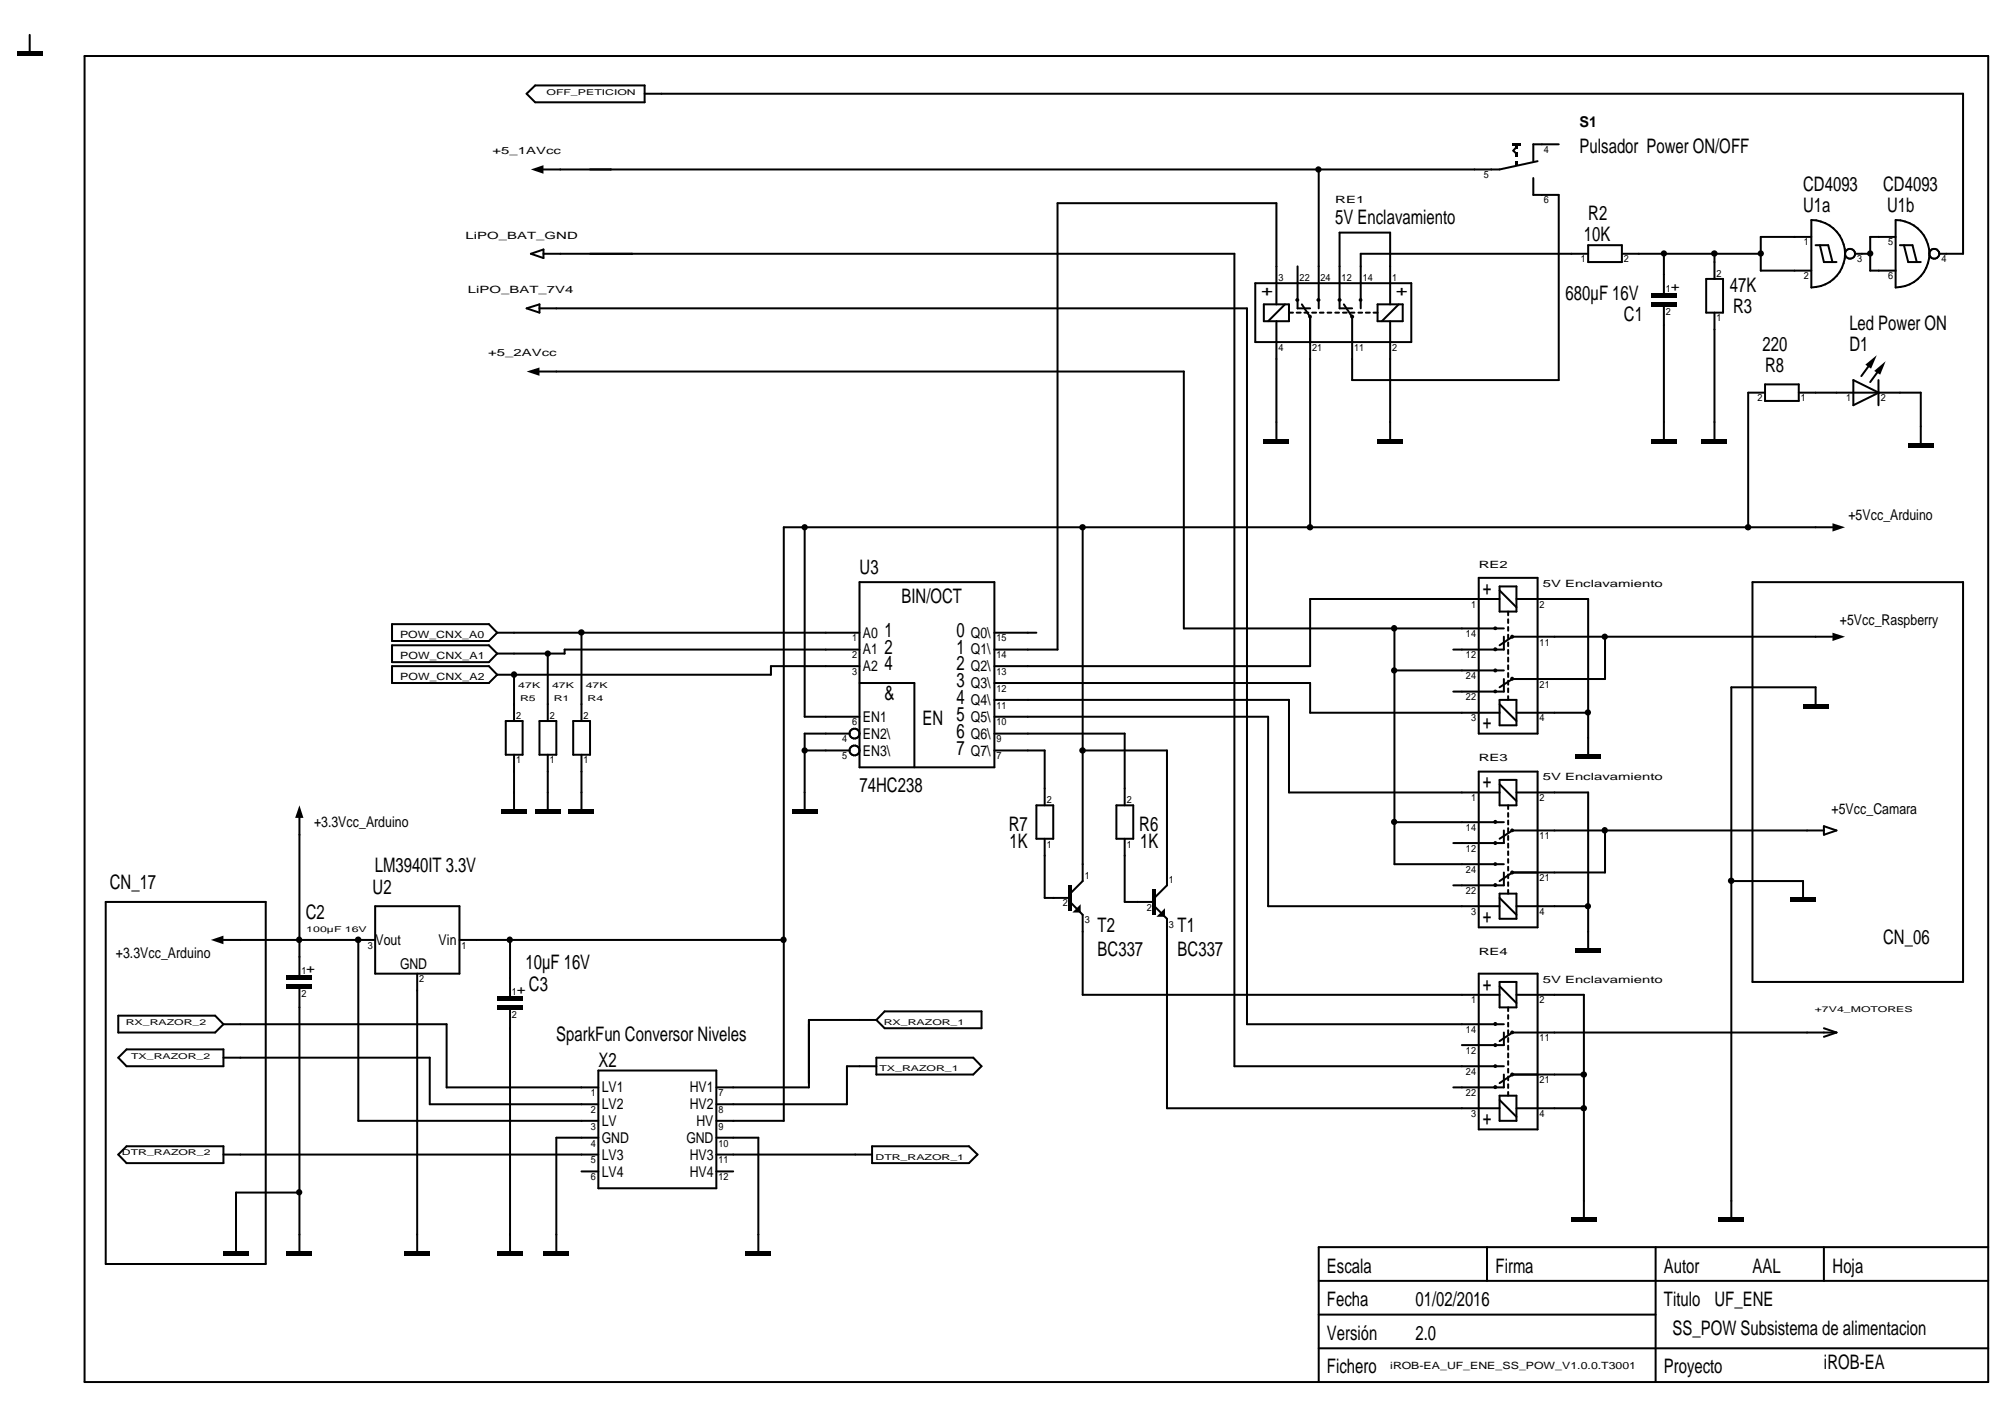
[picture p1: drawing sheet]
<svg xmlns="http://www.w3.org/2000/svg" width="297mm" height="210mm" viewBox="0 0 297 210" stroke-linecap="round" stroke-linejoin="round" font-family="sans-serif">
<g fill="none" stroke="#000" stroke-width=".3">
<path d="M4.4 5.2v2.5M12.5 8.3h282.1v196.4h-282.1zM78 13.9l1.3-1.2h16.2v2.5h-16.2zM95.5 13.9h195.3v23.7h-3.5M78.7 37.6l1.8-.6v1.2zM80.5 37.6h102.4v120.3h39.9M192.2 39.5v6.2h1.9M195.4 25.1v20.6M224.6 21.9l-.4 .4 .4 .4M227.2 26.4v2.5h3.7v27.4h-30.6v-9.4l-1.2-1.8M227.8 23.9l-5.6 1.2h-141.7M230.9 21.4h-3.7v2.5"/>
<path d="M235.3 37.6h-33.7v8.1M235.3 36.3h5v2.5h-5zM240.3 37.6h20.6M246.5 37.6v5.9M254 37.6v3.7M268.3 35.1h-7.4v5h7.4M268.3 32.6a5 5 0 0 1 5 5 5 5 0 0 1-5 5zM269 36.3h1.8l.7 2.5M269.6 36.3l.6 2.5h1.9M273.3 37.6a.74 .74 0 0 1 .8-.7 .74 .74 0 0 1 .7 .7M273.3 37.6a.74 .74 0 0 0 .8 .7 .74 .74 0 0 0 .7-.7M274.8 37.6h2.3"/>
<path d="M280.8 35.1h-3.7v5h3.7M280.8 32.6a5 5 0 0 1 5 5 5 5 0 0 1-5 5zM281.5 36.3h1.8l.7 2.5M282.1 36.3l.6 2.5h1.9M285.8 37.6a.74 .74 0 0 1 .8-.7 .74 .74 0 0 1 .7 .7M285.8 37.6a.74 .74 0 0 0 .8 .7 .74 .74 0 0 0 .7-.7M78 45.7l1.9-.6v1.2zM79.9 45.7h104.8v106h38.1M79.9 55h95.5v38.1h47.4M186 42h23.1v8.7h-23.1zM187.2 45.1h3.8v2.5h-3.8zM189.1 45.1v-15h-32.4v66.1h-9.4"/>
<path d="M189.1 47.6v17.4M190.4 45.1l-2.5 2.5M191 46.3h.6M192.1 46.3h.6M192.9 45.1l1.2 1.8v31.2M193.2 46.3h.6M194.4 46.3h.6M195.5 46.3h.6M196.7 46.3h.5M197.8 46.3h.6M199 46.3h.5M200.1 46.3h.6"/>
<path d="M201.2 46.3h.6M202.3 46.3h.6M203.5 46.3h.6M204.1 45.1h3.7v2.5h-3.7zM205.9 45.1v-10.6h-7.4v11.2h1.8M205.9 47.6v17.4M207.2 45.1l-2.5 2.5M246.5 45.4v19.6M252.8 41.3h2.5v5h-2.5zM254 46.3v18.7M261.5 58.2h-2.5v19.9M261.5 56.9h5v2.5h-5z"/>
<path d="M266.5 58.2h18.1v7.5M274.6 56.3l3.7 1.9-3.7 1.8zM277.3 53.6l-1.5 2.1M278.3 56.3v3.7M278.6 54.5l-1.5 2.1M119.2 78.1v28.1h8.1M160.4 78.1v52.4l-1.9 1.9M271.5 78.1h-155.4v87.9h-10M58.1 98.7h14.3l1.3 1.2-1.3 1.3h-14.3zM58.1 92.5h14.3l1.3 1.2-1.3 1.3h-14.3zM58.1 95.6h14.3l1.3 1.2-1.3 1.3h-14.3zM73.7 93.7h53.6"/>
<path d="M76.2 99.9v6.9M81.1 96.8v10M86.1 93.7v13.1M127.3 86.2h20v27.5h-20zM127.3 96.2h-43.7v.6h-9.9M127.3 98.7h-13.1v1.2h-40.5M147.3 93.7h6.2M206.6 93.1v34.9h16.2M206.6 99.3h16.2M219.1 85.6h8.7v23.1h-8.7zM222.2 86.9h2.5v3.7h-2.5zM222.2 88.7h-28.1v10h-46.8"/>
<path d="M222.2 87.5l2.5 2.5M222.8 94.3v1.9h-7.5M223.4 90.6v.5M223.4 91.7v.6M223.4 92.9v.5M223.4 94v.6M223.4 95.2v.5M223.4 96.3v.6M223.4 97.4v.6M223.4 98.6v.5M223.4 99.7v.6M224.7 88.7h10.6v23.1"/>
<path d="M237.8 94.3v6.3h-13.7l-1.9 1.2M259.6 86.2h31.2v59.3h-31.2zM271.5 94.3h-47.4l-1.9 1.3M74.9 106.8h2.5v5h-2.5zM76.2 111.8v8.1M79.9 106.8h2.5v5h-2.5zM81.1 111.8v8.1M84.9 106.8h2.5v5h-2.5zM86.1 111.8v8.1M119.2 111.2h6.7M125.9 108.7h-6.7v11.2M127.3 101.2h8.2v12.5"/>
<path d="M147.3 106.2h40.6v28h34.3M147.3 111.2h7.5v8.1M147.3 108.7h19.3v10.6M147.3 103.7h43.7v13.7h31.2M147.3 101.2h46.8v4.4h28.1M153.5 119.3h2.5v4.9h-2.5zM160.4 111.2h12.5v19.9l-1.9 1.9M165.4 119.3h2.5v4.9h-2.5zM219.1 114.3h8.7v23.1h-8.7zM222.2 115.5h2.5v3.8h-2.5zM222.2 103.7h2.5v3.7h-2.5zM222.2 116.2l2.5 2.5"/>
<path d="M222.2 104.3l2.5 2.5M222.8 100.6v1.8h-7.5M223.4 100.8v.6M223.4 102v.5M223.4 103.1v.6M223.4 119.3v.5M224.7 117.4h10.6v23.1M224.7 105.6h10.6M269 104.3v-2.5h-12.5v78.6M15.7 133.6h23.7v53.6h-23.7zM33.1 139.2h22.5M44.4 121.2v23.3"/>
<path d="M53.1 139.2v26.8h35.5M55.6 134.2h12.5v10h-12.5zM68.1 139.2h48M75.6 139.2v8.5M154.8 124.2v8.8h3.7M158.5 133.6l1.9 1.9v11.9h61.8M166.6 124.2v9.4h4.4M171 134.2l1.9 1.9v28.1h49.3M206.6 121.8h16.2M222.2 132.4h2.5v3.7h-2.5zM222.2 133l2.5 2.5M222.8 123v1.9h-7.5"/>
<path d="M222.8 129.2v1.9h-7.5M223.4 120.4v.6M223.4 121.5v.6M223.4 122.7v.6M223.4 123.8v.6M223.4 125v.6M223.4 126.1v.6M223.4 127.3v.5M223.4 128.4v.5M223.4 129.5v.6M223.4 130.7v.5M223.4 131.8v.6"/>
<path d="M224.7 134.2h10.6M237.8 123v6.2h-13.7l-1.9 1.3M256.5 130.5h10.6v2.5M270.2 123h-46.1l-1.9 1.2M270.2 122.4l1.9 .6-1.9 .7zM17.5 156.7l1.3-1.3h14.3v2.5h-14.3zM17.5 150.5h14.4l1.2 1.2-1.2 1.3h-14.4zM33.1 156.7h30.6v6.9h24.9M33.1 151.7h33.1v9.4h22.4M44.4 146.4v39M61.8 144.2v41.2M75.6 149.5v35.9"/>
<path d="M88.6 158.6h17.5v17.4h-17.5zM129.8 151.1h-10v10h-13.7M129.8 157.9h-4.3v5.7h-19.4M129.8 156.7h14.4l1.2 1.2-1.2 1.3h-14.4zM131.1 149.8h14.3v2.5h-14.3l-1.3-1.2zM219.1 144.2h8.7v23.1h-8.7zM222.2 145.5h2.5v3.7h-2.5zM222.2 146.1l2.5 2.5M222.8 159.2v1.9h-7.5M222.8 153v1.8h-6.2M223.4 149.2v.6M223.4 150.4v.5"/>
<path d="M223.4 151.5v.6M223.4 152.6v.6M223.4 153.8v.5M223.4 154.9v.6M223.4 156v.6M223.4 157.2v.5M223.4 158.3v.6M223.4 159.5v.5M224.7 147.4h10v33M234.7 159.2h-10.6l-1.9 1.2M270.2 152.3l1.9 .7M272.1 153h-48l-1.9 1.2"/>
<path d="M272.1 153l-1.9 .6M17.5 171l1.3-1.2h14.3v2.5h-14.3zM33.1 171h55.5M44.4 176.7h-9.4v8.7M86.1 173.5h2.5M88.6 168.5h-6.2v16.9M106.1 171h23.1M106.1 168.5h6.2v16.9M106.1 173.5h2.5M129.2 169.8h14.3l1.3 1.2-1.3 1.3h-14.3zM222.2 162.3h2.5v3.7h-2.5zM222.2 162.9l2.5 2.5"/>
<path d="M223.4 160.6v.6M223.4 161.8v.5M224.7 164.2h10M195.4 194.7h49.9M195.4 199.7h99.2M195.4 189.7h99.2M220.3 184.7v5M245.3 184.7v20M270.2 184.7v5M294.6 184.7h-99.2v20"/>
<circle cx="126.6" cy="108.7" r=".73"/>
<circle cx="126.6" cy="111.2" r=".73"/>
</g>
<g fill="#000">
<path d="M78.7 25.1l1.8-.6v1.2zM78 55l1.9-.6v1.3zM276.3 54l1.7-1.4-.8 2zM277.7 54.9l1.7-1.4-.9 2zM271.5 77.5l1.8 .6-1.8 .6zM271.5 93.7l1.8 .6-1.8 .7zM31.2 139.2l1.9-.6v1.3zM44.4 119.3l.6 1.9h-1.3zM158.9 135.2l1.2-1.3v1.3zM171.3 135.8l1.3-1.3v1.3z"/>
<path d="M2.5 7.7h3.8v.6h-3.8z" fill-rule="evenodd"/>
<path d="M224.1 21.2h1.2v.3h-1.2z" fill-rule="evenodd"/>
<path d="M224.5 21.4h.3v.6h-.3z" fill-rule="evenodd"/>
<path d="M224.5 22.6h.3v.6h-.3z" fill-rule="evenodd"/>
<path d="M224.5 23.9h.3v.6h-.3z" fill-rule="evenodd"/>
<path d="M244.6 44.7h3.8v.7h-3.8z" fill-rule="evenodd"/>
<path d="M244.6 43.5h3.8v.7h-3.8z" fill-rule="evenodd"/>
<path d="M187.2 65h3.8v.7h-3.8z" fill-rule="evenodd"/>
<path d="M204.1 65h3.7v.7h-3.7z" fill-rule="evenodd"/>
<path d="M244.6 65h3.8v.7h-3.8z" fill-rule="evenodd"/>
<path d="M252.1 65h3.8v.7h-3.8z" fill-rule="evenodd"/>
<path d="M282.7 65.7h3.7v.6h-3.7z" fill-rule="evenodd"/>
<path d="M74.3 119.9h3.7v.6h-3.7z" fill-rule="evenodd"/>
<path d="M79.3 119.9h3.7v.6h-3.7z" fill-rule="evenodd"/>
<path d="M84.3 119.9h3.7v.6h-3.7z" fill-rule="evenodd"/>
<path d="M117.3 119.9h3.8v.6h-3.8z" fill-rule="evenodd"/>
<path d="M233.4 111.8h3.7v.6h-3.7z" fill-rule="evenodd"/>
<path d="M267.1 104.3h3.7v.6h-3.7z" fill-rule="evenodd"/>
<path d="M158.2 131.1h.5v3.8h-.5z" fill-rule="evenodd"/>
<path d="M170.7 131.7h.5v3.8h-.5z" fill-rule="evenodd"/>
<path d="M265.2 133h3.8v.6h-3.8z" fill-rule="evenodd"/>
<path d="M42.5 145.8h3.7v.6h-3.7z" fill-rule="evenodd"/>
<path d="M42.5 144.5h3.7v.7h-3.7z" fill-rule="evenodd"/>
<path d="M73.7 148.9h3.7v.6h-3.7z" fill-rule="evenodd"/>
<path d="M73.7 147.7h3.7v.6h-3.7z" fill-rule="evenodd"/>
<path d="M233.4 140.5h3.7v.6h-3.7z" fill-rule="evenodd"/>
<path d="M33.1 185.4h3.8v.6h-3.8z" fill-rule="evenodd"/>
<path d="M42.5 185.4h3.7v.6h-3.7z" fill-rule="evenodd"/>
<path d="M59.9 185.4h3.8v.6h-3.8z" fill-rule="evenodd"/>
<path d="M73.7 185.4h3.7v.6h-3.7z" fill-rule="evenodd"/>
<path d="M80.5 185.4h3.8v.6h-3.8z" fill-rule="evenodd"/>
<path d="M110.5 185.4h3.7v.6h-3.7z" fill-rule="evenodd"/>
<path d="M232.8 180.4h3.7v.6h-3.7z" fill-rule="evenodd"/>
<path d="M254.6 180.4h3.8v.6h-3.8z" fill-rule="evenodd"/>
<circle cx="195.3" cy="25.1" r=".46"/>
<circle cx="246.5" cy="37.5" r=".46"/>
<circle cx="254" cy="37.5" r=".48"/>
<circle cx="260.9" cy="37.5" r=".46"/>
<circle cx="277.1" cy="37.5" r=".46"/>
<circle cx="192.2" cy="44.4" r=".29"/>
<circle cx="194.1" cy="46.9" r=".28"/>
<circle cx="195.3" cy="44.4" r=".29"/>
<circle cx="198.5" cy="44.4" r=".29"/>
<circle cx="200.3" cy="46.9" r=".3"/>
<circle cx="201.6" cy="44.4" r=".28"/>
<circle cx="119.2" cy="78.1" r=".46"/>
<circle cx="160.4" cy="78.1" r=".48"/>
<circle cx="194.1" cy="78.1" r=".48"/>
<circle cx="259" cy="78.1" r=".48"/>
<circle cx="76.1" cy="99.9" r=".48"/>
<circle cx="81.2" cy="96.8" r=".46"/>
<circle cx="86.1" cy="93.7" r=".48"/>
<circle cx="206.5" cy="93.1" r=".48"/>
<circle cx="206.5" cy="99.3" r=".46"/>
<circle cx="221.5" cy="96.2" r=".3"/>
<circle cx="221.5" cy="99.3" r=".3"/>
<circle cx="221.5" cy="93.1" r=".29"/>
<circle cx="224" cy="94.3" r=".3"/>
<circle cx="237.7" cy="94.3" r=".46"/>
<circle cx="119.2" cy="111.2" r=".46"/>
<circle cx="160.4" cy="111.2" r=".48"/>
<circle cx="221.5" cy="102.4" r=".29"/>
<circle cx="224" cy="100.5" r=".3"/>
<circle cx="235.2" cy="105.5" r=".46"/>
<circle cx="44.3" cy="139.2" r=".48"/>
<circle cx="53.1" cy="139.2" r=".49"/>
<circle cx="75.5" cy="139.2" r=".48"/>
<circle cx="116.1" cy="139.2" r=".48"/>
<circle cx="206.5" cy="121.8" r=".46"/>
<circle cx="221.5" cy="131.1" r=".3"/>
<circle cx="221.5" cy="121.8" r=".3"/>
<circle cx="221.5" cy="124.9" r=".3"/>
<circle cx="221.5" cy="128" r=".29"/>
<circle cx="224" cy="129.2" r=".3"/>
<circle cx="224" cy="123" r=".29"/>
<circle cx="235.2" cy="134.2" r=".46"/>
<circle cx="237.7" cy="123" r=".48"/>
<circle cx="256.5" cy="130.5" r=".48"/>
<circle cx="221.5" cy="154.8" r=".3"/>
<circle cx="221.5" cy="151.7" r=".3"/>
<circle cx="221.5" cy="157.9" r=".29"/>
<circle cx="224" cy="159.2" r=".3"/>
<circle cx="224" cy="152.9" r=".29"/>
<circle cx="234.6" cy="159.2" r=".48"/>
<circle cx="44.3" cy="176.6" r=".46"/>
<circle cx="221.5" cy="161" r=".3"/>
<circle cx="234.6" cy="164.2" r=".48"/>
</g>
<g font-size="3">
<text x="234" y="22.6">Pulsador Power ON/OFF</text>
<text x="267.1" y="28.2">CD4093</text>
<text x="279" y="28.2">CD4093</text>
<text x="197.8" y="33.2">5V Enclavamiento</text>
<text x="234.7" y="35.7">10K</text>
<text x="235.3" y="32.6">R2</text>
<text x="267.1" y="31.4">U1a</text>
<text x="279.6" y="31.4">U1b</text>
<text x="188.6" y="43.9" transform="rotate(-90 188.6 43.9)">+</text>
<text x="208.5" y="43.9" transform="rotate(-90 208.5 43.9)">+</text>
<text x="231.9" y="44.4">680µF 16V</text>
<text x="240.6" y="47.6">C1</text>
<text x="256.3" y="43.3">47K</text>
<text x="256.7" y="46.4">R3</text>
<text x="261.1" y="51.9">220</text>
<text x="274" y="48.8">Led Power ON</text>
<text x="274" y="51.9">D1</text>
<text x="261.5" y="55">R8</text>
<text x="127.3" y="85">U3</text>
<text x="133.6" y="89.4">BIN/OCT</text>
<text x="219.7" y="88.1">+</text>
<text x="131.1" y="94.3">1</text>
<text x="141.7" y="94.3">0</text>
<text x="131.1" y="99.3">4</text>
<text x="131.1" y="96.8">2</text>
<text x="141.7" y="101.8">3</text>
<text x="141.7" y="99.3">2</text>
<text x="141.7" y="96.8">1</text>
<text x="131.1" y="103.7">&amp;</text>
<text x="136.7" y="107.4">EN 5</text>
<text x="141.7" y="104.3">4</text>
<text x="141.7" y="111.8">7</text>
<text x="141.7" y="109.3">6</text>
<text x="219.7" y="108">+</text>
<text x="127.3" y="117.4">74HC238</text>
<text x="219.7" y="116.8">+</text>
<text x="149.4" y="123.1">R7</text>
<text x="149.6" y="125.6">1K</text>
<text x="168.8" y="123.1">R6</text>
<text x="168.9" y="125.6">1K</text>
<text x="16.3" y="131.7">CN_17</text>
<text x="55.5" y="129.2">LM3940IT 3.3V</text>
<text x="45.3" y="136.1">C2</text>
<text x="55.2" y="132.4">U2</text>
<text x="219.7" y="136.7">+</text>
<text x="77.8" y="143.6">10µF 16V</text>
<text x="162.6" y="138">T2</text>
<text x="162.6" y="141.6">BC337</text>
<text x="174.5" y="138">T1</text>
<text x="174.5" y="141.6">BC337</text>
<text x="279" y="139.9">CN_06</text>
<text x="78.4" y="146.7">C3</text>
<text x="219.7" y="146.7">+</text>
<text x="82.4" y="154.2">SparkFun Conversor Niveles</text>
<text x="88.6" y="158.1">X2</text>
<text x="219.7" y="166.7">+</text>
<text x="196.6" y="188.5">Escala</text>
<text x="221.6" y="188.5">Firma</text>
<text x="246.5" y="188.5">Autor</text>
<text x="259.6" y="188.5">AAL</text>
<text x="271.5" y="188.5">Hoja</text>
<text x="196.6" y="193.5">Fecha</text>
<text x="209.7" y="193.5">01/02/2016</text>
<text x="246.5" y="193.5">Titulo</text>
<text x="247.8" y="197.7">SS_POW Subsistema de alimentacion</text>
<text x="254" y="193.5">UF_ENE</text>
<text x="196.6" y="198.5">Versión</text>
<text x="196.6" y="203.5">Fichero</text>
<text x="209.7" y="198.5">2.0</text>
<text x="246.5" y="203.5">Proyecto</text>
<text x="270.2" y="202.9">iROB-EA</text>
</g>
<g font-size="2.2">
<text x="234" y="18.9">S1</text>
<text x="248.8" y="43.1" transform="rotate(-90 248.8 43.1)">+</text>
<text x="273.9" y="77">+5Vcc_Arduino</text>
<text x="127.8" y="94.4">A0</text>
<text x="143.8" y="94.4">Q0\</text>
<text x="272.6" y="92.6">+5Vcc_Raspberry</text>
<text x="127.8" y="99.4">A2</text>
<text x="127.8" y="96.9">A1</text>
<text x="143.8" y="96.9">Q1\</text>
<text x="143.8" y="99.4">Q2\</text>
<text x="143.8" y="101.9">Q3\</text>
<text x="127.8" y="106.9">EN1</text>
<text x="143.8" y="104.4">Q4\</text>
<text x="143.8" y="106.9">Q5\</text>
<text x="127.8" y="109.4">EN2\</text>
<text x="127.8" y="111.9">EN3\</text>
<text x="143.8" y="109.4">Q6\</text>
<text x="143.8" y="111.9">Q7\</text>
<text x="46.5" y="122.5">+3.3Vcc_Arduino</text>
<text x="271.4" y="120.6">+5Vcc_Camara</text>
<text x="17.2" y="141.9">+3.3Vcc_Arduino</text>
<text x="55.6" y="140">Vout</text>
<text x="59.3" y="143.5">GND</text>
<text x="65" y="140">Vin</text>
<text x="46.6" y="144.1" transform="rotate(-90 46.6 144.1)">+</text>
<text x="77.8" y="147.3" transform="rotate(-90 77.8 147.3)">+</text>
<text x="89.2" y="161.8">LV1</text>
<text x="102.2" y="161.8">HV1</text>
<text x="89.2" y="166.8">LV</text>
<text x="89.2" y="164.3">LV2</text>
<text x="102.2" y="164.3">HV2</text>
<text x="103.2" y="166.8">HV</text>
<text x="89.2" y="171.8">LV3</text>
<text x="89.2" y="169.3">GND</text>
<text x="101.7" y="169.3">GND</text>
<text x="102.2" y="171.8">HV3</text>
<text x="89.2" y="174.3">LV4</text>
<text x="102.2" y="174.3">HV4</text>
</g>
<g font-size="1.5">
<text x="73" y="22.9">+5_1AVcc</text>
<text x="228.7" y="22.6">4</text>
<text x="219.8" y="26.4">5</text>
<text x="69" y="35.3">LiPO_BAT_GND</text>
<text x="197.8" y="30.1">RE1</text>
<text x="228.7" y="30.1">6</text>
<text x="189.4" y="41.7">3</text>
<text x="192.5" y="41.7">22</text>
<text x="195.6" y="41.7">24</text>
<text x="198.8" y="41.7">12</text>
<text x="201.9" y="41.7">14</text>
<text x="206.2" y="41.7">1</text>
<text x="234.2" y="38.9">1</text>
<text x="240.6" y="38.9">2</text>
<text x="254.3" y="41">2</text>
<text x="267.2" y="41.4">2</text>
<text x="267.2" y="36.4">1</text>
<text x="275.1" y="38.9">3</text>
<text x="279.7" y="41.4">6</text>
<text x="279.7" y="36.4">5</text>
<text x="287.6" y="38.9">4</text>
<text x="69.3" y="43.4">LiPO_BAT_7V4</text>
<text x="246.8" y="46.7">2</text>
<text x="246.8" y="43.2">1</text>
<text x="254.3" y="47.6">1</text>
<text x="72.3" y="52.8">+5_2AVcc</text>
<text x="189.4" y="51.9">4</text>
<text x="194.4" y="51.9">21</text>
<text x="200.6" y="51.9">11</text>
<text x="206.2" y="51.9">2</text>
<text x="260.4" y="59.4">2</text>
<text x="266.8" y="59.4">1</text>
<text x="273.5" y="59.4">1</text>
<text x="278.6" y="59.4">2</text>
<text x="219.1" y="84.1">RE2</text>
<text x="228.6" y="87">5V Enclavamiento</text>
<text x="59.3" y="94.4">POW_CNX_A0</text>
<text x="126.2" y="95">1</text>
<text x="147.6" y="95">15</text>
<text x="217.2" y="94.4">14</text>
<text x="218" y="90">1</text>
<text x="228.1" y="95.6">11</text>
<text x="228.1" y="90">2</text>
<text x="59.3" y="100.7">POW_CNX_A2</text>
<text x="59.3" y="97.6">POW_CNX_A1</text>
<text x="126.2" y="100">3</text>
<text x="126.2" y="97.5">2</text>
<text x="147.6" y="97.5">14</text>
<text x="147.6" y="100">13</text>
<text x="217.2" y="100.6">24</text>
<text x="217.2" y="97.5">12</text>
<text x="228.1" y="101.9">21</text>
<text x="76.5" y="106.5">2</text>
<text x="81.4" y="106.5">2</text>
<text x="86.4" y="106.5">2</text>
<text x="126.2" y="107.4">6</text>
<text x="147.6" y="102.5">12</text>
<text x="147.6" y="105">11</text>
<text x="147.6" y="107.4">10</text>
<text x="217.2" y="103.7">22</text>
<text x="218" y="106.8">3</text>
<text x="228.1" y="106.8">4</text>
<text x="76.5" y="113.1">1</text>
<text x="81.4" y="113.1">1</text>
<text x="86.4" y="113.1">1</text>
<text x="124.8" y="109.9">4</text>
<text x="124.8" y="112.4">5</text>
<text x="147.6" y="109.9">9</text>
<text x="147.6" y="112.4">7</text>
<text x="219.1" y="112.8">RE3</text>
<text x="155.1" y="119">2</text>
<text x="166.9" y="119">2</text>
<text x="218" y="118.7">1</text>
<text x="228.1" y="118.7">2</text>
<text x="228.6" y="115.6">5V Enclavamiento</text>
<text x="155.1" y="125.6">1</text>
<text x="166.9" y="125.6">1</text>
<text x="217.2" y="123.1">14</text>
<text x="228.1" y="124.3">11</text>
<text x="160.7" y="130.2">1</text>
<text x="173.2" y="130.9">1</text>
<text x="217.2" y="129.3">24</text>
<text x="217.2" y="126.2">12</text>
<text x="228.1" y="130.5">21</text>
<text x="157.4" y="134.3">2</text>
<text x="160.7" y="136.8">3</text>
<text x="169.9" y="134.9">2</text>
<text x="173.2" y="137.4">3</text>
<text x="217.2" y="132.4">22</text>
<text x="218" y="135.5">3</text>
<text x="228.1" y="135.5">4</text>
<text x="54.5" y="140.5">3</text>
<text x="68.4" y="140.5">1</text>
<text x="219.1" y="141.5">RE4</text>
<text x="44.7" y="147.7">2</text>
<text x="44.7" y="144.2">1</text>
<text x="62.1" y="145.5">2</text>
<text x="75.8" y="147.4">1</text>
<text x="218" y="148.6">1</text>
<text x="228.1" y="148.6">2</text>
<text x="228.6" y="145.6">5V Enclavamiento</text>
<text x="75.8" y="150.8">2</text>
<text x="217.2" y="153">14</text>
<text x="228.1" y="154.2">11</text>
<text x="217.2" y="159.2">24</text>
<text x="217.2" y="156.1">12</text>
<text x="228.1" y="160.5">21</text>
<text x="87.5" y="167.3">3</text>
<text x="87.5" y="164.8">2</text>
<text x="87.5" y="162.3">1</text>
<text x="106.4" y="167.3">9</text>
<text x="106.4" y="164.8">8</text>
<text x="106.4" y="162.3">7</text>
<text x="217.2" y="162.3">22</text>
<text x="218" y="165.4">3</text>
<text x="228.1" y="165.4">4</text>
<text x="87.5" y="172.3">5</text>
<text x="87.5" y="169.8">4</text>
<text x="106.4" y="172.3">11</text>
<text x="106.4" y="169.8">10</text>
<text x="87.5" y="174.8">6</text>
<text x="106.4" y="174.8">12</text>
<text x="205.9" y="202.9">iROB-EA_UF_ENE_SS_POW_V1.0.0.T3001</text>
</g>
<g font-size="1.2">
<text x="81" y="14">OFF_PETICION</text>
<text x="76.8" y="101.9">47K</text>
<text x="81.8" y="101.9">47K</text>
<text x="86.8" y="101.9">47K</text>
<text x="77" y="103.8">R5</text>
<text x="82" y="103.8">R1</text>
<text x="87" y="103.8">R4</text>
<text x="45.4" y="138">100µF 16V</text>
<text x="268.9" y="149.9">+7V4_MOTORES</text>
<text x="18.6" y="151.8">RX_RAZOR_2</text>
<text x="130.9" y="151.8">RX_RAZOR_1</text>
<text x="19.4" y="156.8">TX_RAZOR_2</text>
<text x="130.3" y="158.7">TX_RAZOR_1</text>
<text x="18.1" y="171.2">DTR_RAZOR_2</text>
<text x="129.7" y="171.8">DTR_RAZOR_1</text>
</g>
</svg>
